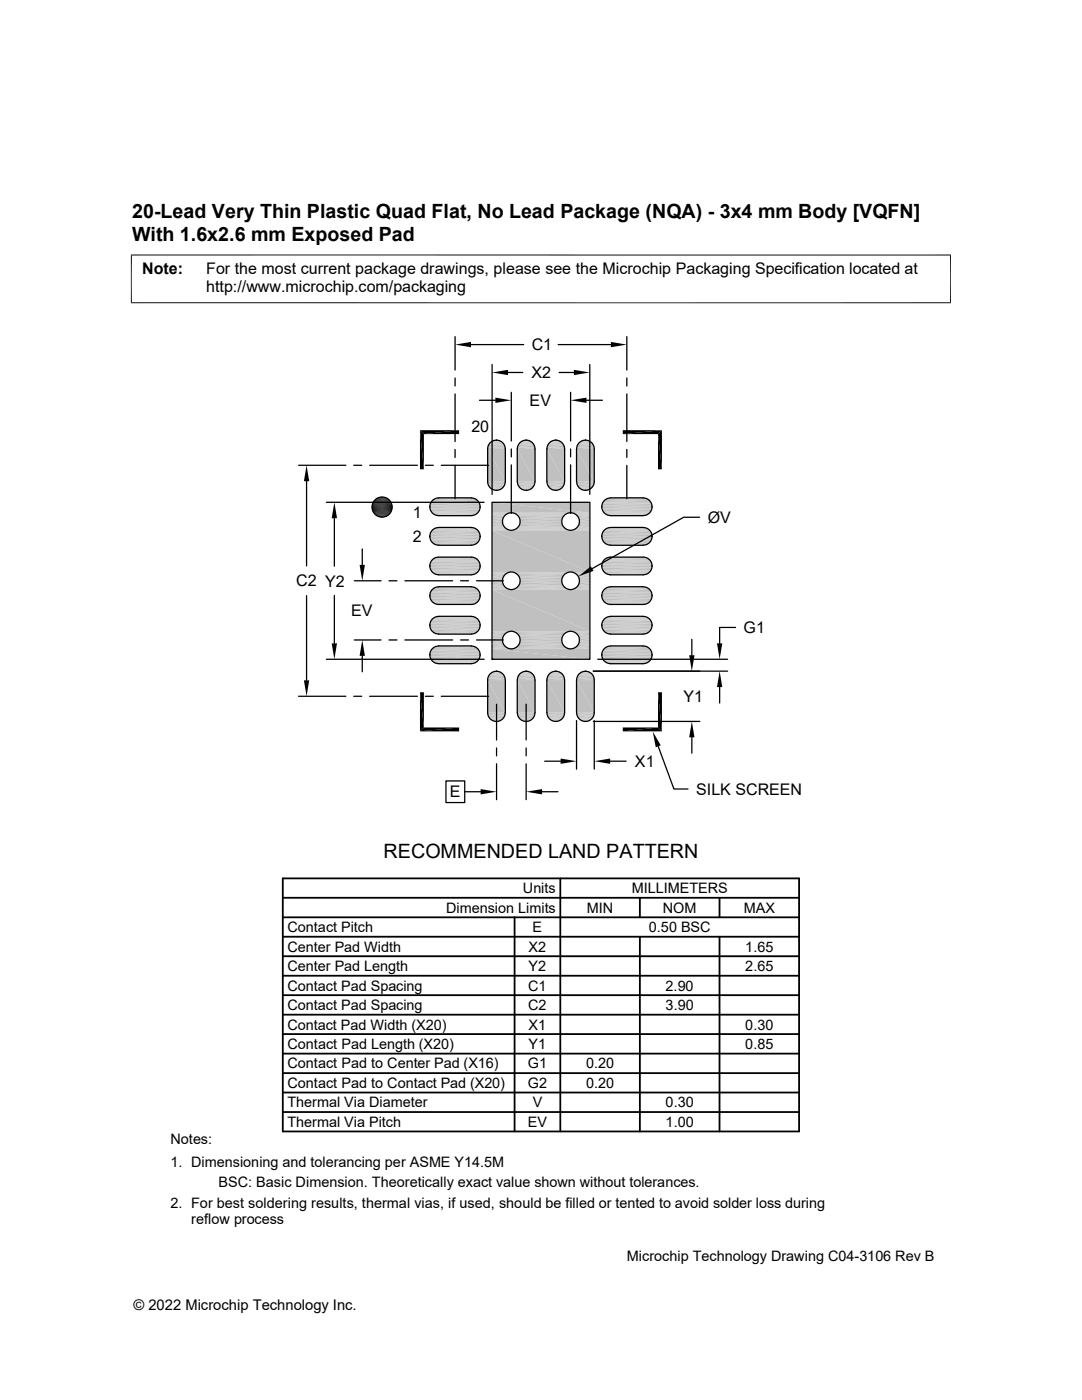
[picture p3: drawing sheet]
<svg xmlns="http://www.w3.org/2000/svg" width="216mm" height="279mm" viewBox="0 0 216 279" stroke-linecap="round" stroke-linejoin="round" font-family="sans-serif">
<g fill="#c0c0c0">
<path d="M98.2 100.2l19.5 2.1h-19.5z"/>
<path d="M98.2 100.2h19.5v2.1z"/>
</g>
<g fill="none" stroke="#c0c0c0" stroke-width=".2">
<path d="M98.2 102.4h3.7M98.2 102.4h3.3M98.2 102.6h3M98.2 105.6h3M98.2 105.7h3.3M98.2 105.8h3.7M102.2 105.8h11.5M102.2 102.4h11.5M102.5 102.4h10.9M102.5 105.7h10.9M102.8 105.6h10.3M102.8 102.6h10.3"/>
<path d="M114 105.8h3.7M114 102.4h3.7M114.3 105.7h3.4M114.3 102.4h3.4M114.6 105.6h3.1M114.6 102.6h3.1"/>
</g>
<path d="M98.2 102.8h2.8M98.2 105.4h2.8M103.1 102.8h9.7M103.1 105.4h9.7M114.9 102.8h2.8M114.9 105.4h2.8" fill="none" stroke="#c0c0c0" stroke-width=".21"/>
<path d="M98.2 103h2.5M98.2 105.2h2.5M103.3 105.2h9.2M103.3 103h9.2M115.2 103h2.5M115.2 105.2h2.5" fill="none" stroke="#c0c0c0" stroke-width=".25"/>
<path d="M98.2 103.3h2.3M98.2 104.9h2.3M103.5 103.3h8.9M103.5 104.9h8.9M115.4 103.3h2.3M115.4 104.9h2.3" fill="none" stroke="#c0c0c0" stroke-width=".3"/>
<path d="M98.2 103.6h2.2M98.2 103.9h2.1M98.2 104.6h2.2M103.7 104.6h8.5M103.7 103.6h8.5M103.8 103.9h8.3M115.5 104.6h2.2M115.5 103.6h2.2M115.6 103.9h2.1" fill="none" stroke="#c0c0c0" stroke-width=".32"/>
<path d="M98.2 104.2h2.1M103.8 104.2h8.3M115.6 104.2h2.1" fill="none" stroke="#c0c0c0" stroke-width=".34"/>
<g fill="#c0c0c0">
<path d="M98.2 105.9l19.5 8.3h-19.5z"/>
<path d="M98.2 105.9h19.5v8.3z"/>
</g>
<g fill="none" stroke="#c0c0c0" stroke-width=".2">
<path d="M98.2 114.2h3.7M98.2 114.3h3.3M98.2 114.4h3M98.2 117.4h3M98.2 117.6h3.3M98.2 117.6h3.7M102.2 117.6h11.5M102.2 114.2h11.5M102.5 114.3h10.9M102.5 117.6h10.9M102.8 117.4h10.3M102.8 114.4h10.3"/>
<path d="M114 117.6h3.7M114 114.2h3.7M114.3 117.6h3.4M114.3 114.3h3.4M114.6 117.4h3.1M114.6 114.4h3.1"/>
</g>
<path d="M98.2 114.6h2.8M98.2 117.2h2.8M103.1 114.6h9.7M103.1 117.2h9.7M114.9 114.6h2.8M114.9 117.2h2.8" fill="none" stroke="#c0c0c0" stroke-width=".23"/>
<path d="M98.2 114.9h2.5M98.2 117h2.5M103.3 117h9.2M103.3 114.9h9.2M115.2 114.9h2.5M115.2 117h2.5" fill="none" stroke="#c0c0c0" stroke-width=".25"/>
<path d="M98.2 115.1h2.3M98.2 116.7h2.3M103.5 115.1h8.9M103.5 116.7h8.9M115.4 115.1h2.3M115.4 116.7h2.3" fill="none" stroke="#c0c0c0" stroke-width=".3"/>
<path d="M98.2 115.4h2.2M98.2 115.7h2.1M98.2 116.1h2.1M98.2 116.4h2.2M103.7 116.4h8.5M103.7 115.4h8.5M103.8 116.1h8.3M103.8 115.7h8.3M115.5 116.4h2.2M115.5 115.4h2.2M115.6 116.1h2.1M115.6 115.7h2.1" fill="none" stroke="#c0c0c0" stroke-width=".32"/>
<g fill="#c0c0c0">
<path d="M98.2 117.7l19.5 8.3h-19.5z"/>
<path d="M98.2 117.7h19.5v8.3z"/>
</g>
<g fill="none" stroke="#c0c0c0" stroke-width=".2">
<path d="M98.2 126h3.7M98.2 126.1h3.3M98.2 126.2h3M98.2 129.2h3M98.2 129.4h3.3M98.2 129.5h3.7M102.2 129.5h11.5M102.2 126h11.5M102.5 126.1h10.9M102.5 129.4h10.9M102.8 129.2h10.3M102.8 126.2h10.3"/>
<path d="M114 129.5h3.7M114 126h3.7M114.3 129.4h3.4M114.3 126.1h3.4M114.6 129.2h3.1M114.6 126.2h3.1"/>
</g>
<path d="M98.2 126.4h2.8M98.2 129h2.8M103.1 126.4h9.7M103.1 129h9.7M114.9 126.4h2.8M114.9 129h2.8" fill="none" stroke="#c0c0c0" stroke-width=".21"/>
<path d="M98.2 126.7h2.5M98.2 128.8h2.5M103.3 128.8h9.2M103.3 126.7h9.2M115.2 126.7h2.5M115.2 128.8h2.5" fill="none" stroke="#c0c0c0" stroke-width=".25"/>
<path d="M98.2 126.9h2.3M98.2 128.5h2.3M103.5 126.9h8.9M103.5 128.5h8.9M115.4 126.9h2.3M115.4 128.5h2.3" fill="none" stroke="#c0c0c0" stroke-width=".3"/>
<path d="M98.2 127.2h2.2M98.2 127.9h2.1M98.2 128.2h2.2M103.7 128.2h8.5M103.7 127.2h8.5M103.8 127.9h8.3M115.5 128.2h2.2M115.5 127.2h2.2M115.6 127.9h2.1" fill="none" stroke="#c0c0c0" stroke-width=".32"/>
<path d="M98.2 127.6h2.1M103.8 127.6h8.3M115.6 127.6h2.1" fill="none" stroke="#c0c0c0" stroke-width=".34"/>
<g fill="#c0c0c0">
<path d="M98.2 129.5l19.5 2.1h-19.5z"/>
<path d="M98.2 129.5h19.5v2.1z"/>
<path d="M98.8 87.9h.6z"/>
<path d="M104.7 87.9h.6z"/>
<path d="M110.6 87.9h.6z"/>
<path d="M116.5 87.9h.6z"/>
<path d="M116.2 87.9h1.2z"/>
<path d="M116.5 87.9h.9z"/>
<path d="M110.3 87.9h1.2z"/>
<path d="M110.6 87.9h.9z"/>
<path d="M104.4 87.9h1.2z"/>
<path d="M104.7 87.9h.9z"/>
<path d="M98.5 87.9h1.2z"/>
<path d="M98.8 87.9h.9z"/>
<path d="M115.9 88.1l.3-.2 1.5 .2z"/>
<path d="M116.2 87.9h1.2l.3 .2z"/>
<path d="M110 88.1l.3-.2 1.5 .2z"/>
<path d="M110.3 87.9h1.2l.3 .2z"/>
<path d="M104.1 88.1l.3-.2 1.5 .2z"/>
<path d="M104.4 87.9h1.2l.3 .2z"/>
<path d="M98.2 88.1l.3-.2 1.4 .2z"/>
<path d="M98.5 87.9h1.2l.2 .2z"/>
</g>
<path d="M97.9 88.2h2.3M103.8 88.2h2.3M109.7 88.2h2.3M115.7 88.2h2.3" fill="none" stroke="#c0c0c0" stroke-width=".2"/>
<path d="M97.7 88.3h2.7M103.6 88.3h2.7M109.5 88.3h2.7M115.4 88.3h2.8" fill="none" stroke="#c0c0c0" stroke-width=".21"/>
<path d="M97.5 88.6h3.1M103.4 88.6h3.1M109.4 88.6h3M115.3 88.6h3" fill="none" stroke="#c0c0c0" stroke-width=".25"/>
<path d="M97.3 89.5h3.5M97.3 89.2h3.5M97.4 88.9h3.3M103.2 89.5h3.6M103.2 89.2h3.5M103.3 88.9h3.4M109.1 89.5h3.6M109.2 89.2h3.4M109.2 88.9h3.4M115 89.5h3.6M115.1 89.2h3.5M115.1 88.9h3.4" fill="none" stroke="#c0c0c0" stroke-width=".3"/>
<g fill="#c0c0c0">
<path d="M115 89.6l3.6 6.5h-3.6z"/>
<path d="M115 89.6h3.6v6.5z"/>
<path d="M109.1 89.6l3.6 6.5h-3.6z"/>
<path d="M109.1 89.6h3.6v6.5z"/>
<path d="M103.2 89.6l3.6 6.5h-3.6z"/>
<path d="M103.2 89.6h3.6v6.5z"/>
<path d="M97.3 89.6l3.5 6.5h-3.5z"/>
<path d="M97.3 89.6h3.5v6.5z"/>
</g>
<path d="M97.3 96.3h3.5M103.2 96.3h3.6M109.1 96.3h3.6M115 96.3h3.6" fill="none" stroke="#c0c0c0" stroke-width=".32"/>
<path d="M97.3 96.6h3.5M103.2 96.6h3.5M109.2 96.6h3.4M115.1 96.6h3.5" fill="none" stroke="#c0c0c0" stroke-width=".3"/>
<path d="M97.4 96.8h3.3M103.3 96.8h3.4M109.2 96.8h3.4M115.1 96.8h3.4" fill="none" stroke="#c0c0c0" stroke-width=".28"/>
<path d="M97.5 97.1h3.1M103.4 97.1h3.1M109.4 97.1h3M115.3 97.1h3" fill="none" stroke="#c0c0c0" stroke-width=".25"/>
<path d="M97.7 97.4h2.7M103.6 97.4h2.7M109.5 97.4h2.7M115.4 97.4h2.8" fill="none" stroke="#c0c0c0" stroke-width=".23"/>
<path d="M97.9 97.6h2.3M103.8 97.6h2.3M109.7 97.6h2.3M115.7 97.6h2.3" fill="none" stroke="#c0c0c0" stroke-width=".2"/>
<g fill="#c0c0c0">
<path d="M115.9 97.6l1.5 .2h-1.2z"/>
<path d="M115.9 97.6h1.8l-.3 .2z"/>
<path d="M110 97.6l1.5 .2h-1.2z"/>
<path d="M110 97.6h1.8l-.3 .2z"/>
<path d="M104.1 97.6l1.5 .2h-1.2z"/>
<path d="M104.1 97.6h1.8l-.3 .2z"/>
<path d="M98.2 97.6l1.5 .2h-1.2z"/>
<path d="M98.2 97.6h1.7l-.2 .2z"/>
<path d="M98.8 97.9h.6z"/>
<path d="M104.7 97.9h.6z"/>
<path d="M110.6 97.9h.6z"/>
<path d="M116.5 97.9h.6z"/>
<path d="M116.2 97.8l.9 .1z"/>
<path d="M116.2 97.8h1.2z"/>
<path d="M110.3 97.8l.9 .1z"/>
<path d="M110.3 97.8h1.2z"/>
<path d="M104.4 97.8l.9 .1z"/>
<path d="M104.4 97.8h1.2z"/>
<path d="M98.5 97.8l.9 .1z"/>
<path d="M98.5 97.8h1.2z"/>
</g>
<g fill="none" stroke="#c0c0c0" stroke-width=".2">
<path d="M86.4 99.7h8.8M86.7 99.5h8.2M86.9 99.4h7.7M87.2 99.4h7.1M120.7 99.7h8.8M120.9 99.5h8.3M121.2 99.4h7.7M121.5 99.4h7.2M86.4 102.6h8.8M86.4 108.5h8.8M86.4 114.4h8.8M86.4 105.6h8.8"/>
<path d="M86.4 111.5h8.8M86.4 117.4h8.8M86.7 105.4h8.2M86.7 111.4h8.2M86.7 117.3h8.2M86.7 102.7h8.2M86.7 108.6h8.2M86.7 114.6h8.2M86.9 105.3h7.7M86.9 111.3h7.7M86.9 117.2h7.7M86.9 102.8h7.7"/>
<path d="M86.9 108.8h7.7M86.9 114.7h7.7M87.2 102.9h7.1M87.2 108.8h7.1M87.2 114.7h7.1M87.2 105.3h7.1M87.2 111.2h7.1M87.2 117.1h7.1M120.7 102.6h8.8M120.7 108.5h8.8M120.7 114.4h8.8M120.7 105.6h8.8"/>
<path d="M120.7 111.5h8.8M120.7 117.4h8.8M120.9 105.4h8.3M120.9 111.4h8.3M120.9 117.3h8.3M120.9 102.7h8.3M120.9 108.6h8.3M120.9 114.6h8.3M121.2 105.3h7.7M121.2 111.3h7.7M121.2 117.2h7.7M121.2 102.8h7.7"/>
<path d="M121.2 108.8h7.7M121.2 114.7h7.7M121.5 105.3h7.2M121.5 111.2h7.2M121.5 117.1h7.2M121.5 102.9h7.2M121.5 108.8h7.2M121.5 114.7h7.2M86.4 120.3h8.8M86.4 126.2h8.8M86.4 132.1h8.8M86.4 123.3h8.8"/>
<path d="M86.4 129.2h8.8M86.7 123.2h8.2M86.7 129.1h8.2M86.7 120.5h8.2M86.7 126.4h8.2M86.7 132.3h8.2M86.9 123.1h7.7M86.9 129h7.7M86.9 120.6h7.7M86.9 126.5h7.7M86.9 132.4h7.7M87.2 120.6h7.1"/>
<path d="M87.2 126.5h7.1M87.2 132.5h7.1M87.2 123h7.1M87.2 128.9h7.1M120.7 120.3h8.8M120.7 126.2h8.8M120.7 132.1h8.8M120.7 123.3h8.8M120.7 129.2h8.8M120.9 123.2h8.3M120.9 129.1h8.3M120.9 120.5h8.3"/>
<path d="M120.9 126.4h8.3M120.9 132.3h8.3M121.2 123.1h7.7M121.2 129h7.7M121.2 120.6h7.7M121.2 126.5h7.7M121.2 132.4h7.7M121.5 123h7.2M121.5 128.9h7.2M121.5 120.6h7.2M121.5 126.5h7.2M121.5 132.5h7.2"/>
</g>
<g fill="none" stroke="#c0c0c0" stroke-width=".21">
<path d="M86.2 99.9h9.2M120.5 99.9h9.2M86.2 102.4h9.2M86.2 108.3h9.2M86.2 105.8h9.2M120.5 102.4h9.2M120.5 108.3h9.2M120.5 105.8h9.2M86.2 126h9.2M86.2 131.9h9.2M86.2 123.5h9.2M86.2 129.4h9.2"/>
<path d="M120.5 126h9.2M120.5 131.9h9.2M120.5 123.5h9.2M120.5 129.4h9.2"/>
</g>
<g fill="none" stroke="#c0c0c0" stroke-width=".25">
<path d="M86 100.1h9.6M86 106h9.6M86 117.9h9.6M86 102.2h9.6M86 108.1h9.6M86 114h9.6M120.3 100.1h9.6M120.3 106h9.6M120.3 117.9h9.6M120.3 102.2h9.6M120.3 108.1h9.6M120.3 114h9.6"/>
<path d="M86 123.8h9.6M86 129.7h9.6M86 125.8h9.6M86 131.7h9.6M120.3 123.8h9.6M120.3 129.7h9.6M120.3 125.8h9.6M120.3 131.7h9.6"/>
</g>
<g fill="none" stroke="#c0c0c0" stroke-width=".28">
<path d="M85.9 107.8h9.8M85.9 113.7h9.8M85.9 100.4h9.8M85.9 106.3h9.8M85.9 118.1h9.8M120.2 107.8h9.8M120.2 113.7h9.8M120.2 100.4h9.8M120.2 106.3h9.8M120.2 118.1h9.8M85.9 125.5h9.8M85.9 131.4h9.8"/>
<path d="M85.9 124h9.8M120.2 125.5h9.8M120.2 131.4h9.8M120.2 124h9.8"/>
</g>
<g fill="none" stroke="#c0c0c0" stroke-width=".3">
<path d="M85.8 106.9h10M85.8 112.8h10M85.8 101.3h10M85.8 119h10M85.8 101.6h10M85.8 107.5h10M85.8 113.4h10M85.8 119.3h10M85.8 100.7h10M85.8 112.5h10M85.8 118.4h10M85.9 101.9h9.8"/>
<path d="M85.9 119.6h9.8M85.9 112.2h9.8M120.1 106.9h10M120.1 112.8h10M120.1 101.3h10M120.1 119h10M120.1 100.7h10M120.1 112.5h10M120.1 118.4h10M120.1 101.6h10M120.1 107.5h10M120.1 113.4h10"/>
<path d="M120.1 119.3h10M120.2 101.9h9.8M120.2 119.6h9.8M120.2 112.2h9.8M85.8 130.5h10M85.8 124.9h10M85.8 131.1h10M85.8 124.3h10M85.8 130.2h10M85.9 129.9h9.8M120.1 130.5h10M120.1 124.9h10"/>
<path d="M120.1 124.3h10M120.1 130.2h10M120.1 131.1h10M120.2 129.9h9.8"/>
</g>
<g fill="none" stroke="#c0c0c0" stroke-width=".32">
<path d="M85.8 101h10M85.8 118.7h10M85.8 107.2h10M85.8 113.1h10M85.8 106.6h10M120.1 101h10M120.1 118.7h10M120.1 107.2h10M120.1 113.1h10M120.1 106.6h10M85.8 124.6h10M85.8 130.8h10"/>
<path d="M85.8 125.2h10M120.1 124.6h10M120.1 130.8h10M120.1 125.2h10"/>
</g>
<path d="M86 111.9h9.6M86 119.9h9.6M86.2 114.2h9.2M86.2 111.7h9.2M86.2 117.6h9.2M120.3 111.9h9.6M120.3 119.9h9.6M120.5 114.2h9.2M120.5 111.7h9.2M120.5 117.6h9.2M86.2 120.1h9.2M120.5 120.1h9.2" fill="none" stroke="#c0c0c0" stroke-width=".23"/>
<g fill="#c0c0c0">
<path d="M98.8 134h.6z"/>
<path d="M104.7 134h.6z"/>
<path d="M110.6 134h.6z"/>
<path d="M116.5 134h.6z"/>
<path d="M116.2 134h1.2z"/>
<path d="M116.5 134h.9z"/>
<path d="M110.3 134h1.2z"/>
<path d="M110.6 134h.9z"/>
<path d="M104.4 134h1.2z"/>
<path d="M104.7 134h.9z"/>
<path d="M98.5 134h1.2z"/>
<path d="M98.8 134h.9z"/>
<path d="M115.9 134.2l.3-.2 1.5 .2z"/>
<path d="M116.2 134h1.2l.3 .2z"/>
<path d="M110 134.2l.3-.2 1.5 .2z"/>
<path d="M110.3 134h1.2l.3 .2z"/>
<path d="M104.1 134.2l.3-.2 1.5 .2z"/>
<path d="M104.4 134h1.2l.3 .2z"/>
<path d="M98.2 134.2l.3-.2 1.4 .2z"/>
<path d="M98.5 134h1.2l.2 .2z"/>
</g>
<path d="M97.9 134.3h2.3M103.8 134.3h2.3M109.7 134.3h2.3M115.7 134.3h2.3" fill="none" stroke="#c0c0c0" stroke-width=".2"/>
<path d="M97.7 134.5h2.7M103.6 134.5h2.7M109.5 134.5h2.7M115.4 134.5h2.8" fill="none" stroke="#c0c0c0" stroke-width=".23"/>
<path d="M97.5 134.7h3.1M103.4 134.7h3.1M109.4 134.7h3M115.3 134.7h3" fill="none" stroke="#c0c0c0" stroke-width=".25"/>
<path d="M97.4 135h3.3M103.3 135h3.4M109.2 135h3.4M115.1 135h3.4" fill="none" stroke="#c0c0c0" stroke-width=".28"/>
<path d="M97.3 135.3h3.5M103.2 135.3h3.5M109.2 135.3h3.4M115.1 135.3h3.5" fill="none" stroke="#c0c0c0" stroke-width=".3"/>
<path d="M97.3 135.6h3.5M103.2 135.6h3.6M109.1 135.6h3.6M115 135.6h3.6" fill="none" stroke="#c0c0c0" stroke-width=".32"/>
<g fill="#c0c0c0">
<path d="M115 135.7l3.6 6.5h-3.6z"/>
<path d="M115 135.7h3.6v6.5z"/>
<path d="M109.1 135.7l3.6 6.5h-3.6z"/>
<path d="M109.1 135.7h3.6v6.5z"/>
<path d="M103.2 135.7l3.6 6.5h-3.6z"/>
<path d="M103.2 135.7h3.6v6.5z"/>
<path d="M97.3 135.7l3.5 6.5h-3.5z"/>
<path d="M97.3 135.7h3.5v6.5z"/>
</g>
<path d="M97.3 142.4h3.5M97.3 142.7h3.5M97.4 143h3.3M103.2 142.4h3.6M103.2 142.7h3.5M103.3 143h3.4M109.1 142.4h3.6M109.2 142.7h3.4M109.2 143h3.4M115 142.4h3.6M115.1 142.7h3.5M115.1 143h3.4" fill="none" stroke="#c0c0c0" stroke-width=".3"/>
<path d="M97.5 143.2h3.1M103.4 143.2h3.1M109.4 143.2h3M115.3 143.2h3" fill="none" stroke="#c0c0c0" stroke-width=".25"/>
<path d="M97.7 143.5h2.7M103.6 143.5h2.7M109.5 143.5h2.7M115.4 143.5h2.8" fill="none" stroke="#c0c0c0" stroke-width=".21"/>
<path d="M97.9 143.7h2.3M103.8 143.7h2.3M109.7 143.7h2.3M115.7 143.7h2.3" fill="none" stroke="#c0c0c0" stroke-width=".2"/>
<g fill="#c0c0c0">
<path d="M115.9 143.7l1.5 .2h-1.2z"/>
<path d="M115.9 143.7h1.8l-.3 .2z"/>
<path d="M110 143.7l1.5 .2h-1.2z"/>
<path d="M110 143.7h1.8l-.3 .2z"/>
<path d="M104.1 143.7l1.5 .2h-1.2z"/>
<path d="M104.1 143.7h1.8l-.3 .2z"/>
<path d="M98.2 143.7l1.5 .2h-1.2z"/>
<path d="M98.2 143.7h1.7l-.2 .2z"/>
<path d="M98.8 144h.6z"/>
<path d="M104.7 144h.6z"/>
<path d="M110.6 144h.6z"/>
<path d="M116.5 144h.6z"/>
<path d="M116.2 143.9l.9 .1z"/>
<path d="M116.2 143.9h1.2z"/>
<path d="M110.3 143.9l.9 .1z"/>
<path d="M110.3 143.9h1.2z"/>
<path d="M104.4 143.9l.9 .1z"/>
<path d="M104.4 143.9h1.2z"/>
<path d="M98.5 143.9l.9 .1z"/>
<path d="M98.5 143.9h1.2z"/>
</g>
<g fill="none" stroke="#000" stroke-width=".25">
<path d="M90.8 67.2v6.7M90.8 75.4v1.6M90.8 78.6v9.5M94 68.8h10.5M95.7 79.9h3.1M98.2 72.7v26M101.4 74.3h2.9M102 78.3v9.7M111.4 68.8h10.5M111.6 74.3h2.9M113.9 78.3v9.7M117 79.9h3.2"/>
<path d="M117.7 72.7v26M125.1 67.2v6.7M125.1 75.4v1.6M125.1 78.6v9.5M59.6 92.9h9.4M61.2 96v16.9M70.6 92.9h1.6M73.8 92.9h9.5M84.9 92.9h1.6M86.3 99.9l.4-.3 .8-.2h6.5a1.76 1.76 0 0 1 1.8 1.7 1.76 1.76 0 0 1-1.8 1.8h-6.5a1.78 1.78 0 0 1-1.6-1.1 1.78 1.78 0 0 1 .4-1.9zM88.1 92.9h9.4M90.8 89.7v1.6"/>
<path d="M90.8 92.9v6.6M97.8 88.3a1.76 1.76 0 0 1 1.9-.3 1.76 1.76 0 0 1 1.1 1.6v6.5a1.77 1.77 0 0 1-1.7 1.8 1.77 1.77 0 0 1-1.8-1.8v-6.5l.1-.6zM99.1 97.9h.1M99.1 87.8h.1M102 89.6v1.6M102 92.8v9.7M103.7 88.3a1.76 1.76 0 0 1 2-.3 1.76 1.76 0 0 1 1 1.6l.1 6.5a1.78 1.78 0 0 1-1.8 1.8 1.78 1.78 0 0 1-1.8-1.8v-6.5l.1-.6zM105 97.9h.1M105 87.8h.1M109.1 89.6v6.5M109.1 96.1a1.73 1.73 0 0 0 1.8 1.8M110.9 97.9h.1"/>
<path d="M110.9 87.8h.1M112.6 96.1a1.73 1.73 0 0 1-1.7 1.8M112.6 89.6a1.76 1.76 0 0 0-1.7-1.8 1.76 1.76 0 0 0-1.8 1.8M112.7 89.6v6.5M113.9 89.6v1.6M113.9 92.8v9.7M115 89.6v6.5M115.1 96.1a1.73 1.73 0 0 0 1.7 1.8M115.1 89.6a1.76 1.76 0 0 1 1.7-1.8 1.76 1.76 0 0 1 1.8 1.8v6.5a1.73 1.73 0 0 1-1.8 1.8M116.8 97.9h.1M116.8 87.8h.1M125.1 89.7v1.6"/>
<path d="M125.1 92.9v6.6M61.2 118.9v16.9M65.1 100.2h31.5M66.7 103.4v9.6M66.7 118.8v9.6M70.7 115.9h5.3M72.3 109.6v3.1M77.6 115.9h1.6M80.8 115.9h9.5M85.8 112.9a1.73 1.73 0 0 0 1.7 1.8M85.8 118.9h.1M85.8 112.9h.1"/>
<path d="M85.8 107h.1M85.8 101.1h.1M85.8 112.9a1.73 1.73 0 0 1 1.7-1.7h6.5a1.76 1.76 0 0 1 1.8 1.7 1.76 1.76 0 0 1-1.8 1.8M87.5 117.1h6.5M87.5 105.3h6.5M87.5 117.1a1.73 1.73 0 0 0-1.7 1.8M87.5 105.3a1.73 1.73 0 0 0-1.7 1.7M87.5 114.7h6.5M91.9 115.9h1.6M94 117.1a1.76 1.76 0 0 1 1.8 1.8 1.76 1.76 0 0 1-1.8 1.7h-6.5a1.73 1.73 0 0 1-1.7-1.7M94 105.3a1.76 1.76 0 0 1 1.8 1.7 1.76 1.76 0 0 1-1.8 1.8h-6.5a1.77 1.77 0 0 1-1.7-1.8M95.1 115.9h5.3"/>
<path d="M95.8 118.9h.1M95.8 112.9h.1M95.8 107h.1M95.8 101.1h.1M98.2 100.2h19.5v31.4h-19.5zM120.1 118.9h.1M120.1 112.9h.1M120.1 107h.1M120.1 101.1h.1M120.1 112.9a1.73 1.73 0 0 1 1.7-1.7h6.6a1.73 1.73 0 0 1 1.7 1.7M120.1 118.9a1.73 1.73 0 0 0 1.7 1.7h6.6a1.73 1.73 0 0 0 1.7-1.7M120.1 112.9a1.73 1.73 0 0 0 1.7 1.8"/>
<path d="M120.1 101.1a1.77 1.77 0 0 0 1.7 1.8h6.6a1.73 1.73 0 0 0 1.7-1.8M121.8 117.1a1.73 1.73 0 0 0-1.7 1.8M121.8 105.3a1.73 1.73 0 0 0-1.7 1.7M121.8 117.1h6.6M121.8 105.3h6.6M121.8 114.7h6.6M128.4 117.1a1.73 1.73 0 0 1 1.7 1.8M128.4 105.3a1.73 1.73 0 0 1 1.7 1.7M130.1 112.9a1.73 1.73 0 0 1-1.7 1.8M130.1 107a1.73 1.73 0 0 1-1.7 1.8h-6.6a1.77 1.77 0 0 1-1.7-1.8M130.1 101.1a1.77 1.77 0 0 0-1.7-1.7h-6.6a1.73 1.73 0 0 0-1.7 1.7M130.1 118.9h.1"/>
<path d="M130.1 112.9h.1M130.1 107h.1M130.1 101.1h.1M139.6 103.2h-3.2l-18.2 10.3M59.6 139h9.4M65.1 131.6h31.5M70.6 139h1.6M70.7 127.7h5.3M72.3 130.9v3.2M73.8 139h9.5M77.6 127.7h1.6M80.8 127.7h9.5"/>
<path d="M84.9 139h1.6M85.8 130.7h.1M85.8 124.8h.1M86.3 129.4l.4-.3 .8-.2h6.5a1.76 1.76 0 0 1 1.8 1.8 1.76 1.76 0 0 1-1.8 1.7l-6.5 .1a1.78 1.78 0 0 1-1.6-1.1 1.78 1.78 0 0 1 .4-2zM86.3 123.5l.4-.3 .8-.2h6.5a1.76 1.76 0 0 1 1.8 1.8 1.76 1.76 0 0 1-1.8 1.7l-6.5 .1a1.78 1.78 0 0 1-1.6-1.1 1.78 1.78 0 0 1 .4-2zM88.1 139h9.4M91.9 127.7h1.6M95.1 127.7h5.3M95.8 130.7h.1M95.8 124.8h.1M97.8 134.5a1.78 1.78 0 0 1 1.9-.4 1.78 1.78 0 0 1 1.1 1.6v6.5a1.76 1.76 0 0 1-1.7 1.8 1.76 1.76 0 0 1-1.8-1.8v-6.5l.1-.5zM98.2 131.6h.1"/>
<path d="M99.1 133.9h.1M103.7 134.5a1.78 1.78 0 0 1 2-.4 1.78 1.78 0 0 1 1.1 1.6l-.1 6.5a1.76 1.76 0 0 1-1.7 1.8 1.76 1.76 0 0 1-1.8-1.8v-6.5l.2-.8zM105 133.9h.1M109.1 135.7v6.5M110.9 134a1.73 1.73 0 0 0-1.8 1.7M110.9 133.9h.1M110.9 134a1.73 1.73 0 0 1 1.7 1.7M112.7 135.7v6.5M115 135.7v6.5M116.8 134a1.73 1.73 0 0 1 1.8 1.7v6.5a1.76 1.76 0 0 1-1.8 1.8 1.76 1.76 0 0 1-1.7-1.8M116.8 134a1.73 1.73 0 0 0-1.7 1.7M116.8 133.9h.1"/>
<path d="M118.4 133.9h26.8M119.3 131.6h25.9M120.1 130.7h.1M120.1 124.8h.1M120.1 130.7a1.73 1.73 0 0 1 1.7-1.8h6.6a1.77 1.77 0 0 1 1.7 1.8M120.1 124.8a1.73 1.73 0 0 1 1.7-1.8h6.6a1.77 1.77 0 0 1 1.7 1.8M120.1 130.7a1.77 1.77 0 0 0 1.7 1.8l6.6-.1a1.73 1.73 0 0 0 1.7-1.7M130.1 124.8a1.73 1.73 0 0 1-1.7 1.7l-6.6 .1a1.77 1.77 0 0 1-1.7-1.8M130.1 130.7h.1M130.1 124.8h.1M138 127.6v3.2M143.6 137.1v3.2"/>
<path d="M146.8 125.2h-3.2v3.2M89 155.9h3.7v4.3h-3.7zM92.7 158h3.2M99.1 144h.1M99.1 140.5v7.2M99.1 149.3v1.6M99.1 152.4v7.2M105 144h.1M105 140.5v7.2M105 149.3v1.6M105 152.4v7.2M108.2 158h3.1"/>
<path d="M108.7 151.9h3.2M110.9 144h.1M112.6 142.2a1.76 1.76 0 0 1-1.7 1.8 1.76 1.76 0 0 1-1.8-1.8M115 143.8v9.7M116.8 144h.1M118.4 144h21.2M118.6 143.8v9.7M121.8 151.9h3.1M131.3 148.9l3.2 8.6h2.8M138 147.2v3.1"/>
<circle cx="76.2" cy="101.2" r="2.01"/>
<circle cx="102" cy="115.9" r="1.75"/>
<circle cx="102" cy="104.1" r="1.75"/>
<circle cx="113.9" cy="115.9" r="1.75"/>
<circle cx="113.9" cy="104.1" r="1.75"/>
<circle cx="102" cy="127.7" r="1.75"/>
<circle cx="113.9" cy="127.7" r="1.75"/>
</g>
<g fill="none" stroke="#000" stroke-width=".36">
<path d="M56.4 179.2h103M56.4 175.3h103v50.5h-103zM111.8 175.3v50.5M127.7 179.2v3.9M143.6 179.2v3.9M56.4 183.1h103M56.4 190.8h103M56.4 186.9h103M56.4 194.7h103M56.4 198.6h103M102.7 183.1v42.7M127.7 186.9v38.9"/>
<path d="M143.6 186.9v38.9M56.4 202.5h103M56.4 206.4h103M56.4 218h103M56.4 210.3h103M56.4 214.2h103M56.4 221.9h103"/>
</g>
<g fill="#000">
<path d="M90.8 68.8l3.2-.6v1.1zM98.8 79.4l3.2 .5-3.2 .5zM98.2 74.3l3.2-.5v1.1zM114.5 73.8l3.2 .5-3.2 .6zM113.9 79.9l3.1-.5v1zM121.9 68.2l3.2 .6-3.2 .5zM61.2 92.9l.5 3.1h-1.1zM75.4 99.4h1.8zM75.4 99.4h1.7zM75.6 99.3l1.5 .1zM75.6 99.3h1.3zM75.8 99.2l1.1 .1z"/>
<path d="M75.8 99.2h.9zM75.9 99.2h.8zM75.9 99.2h.6zM83.8 85.9l.8 7.8h-.8zM83.8 85.9l.8 .7v7.1zM84.6 86.6l7-.7v.7zM83.8 85.9h7.8l-7 .7zM124.3 85.9h7.8l-7.8 .7zM124.3 86.6l7.8-.7-.8 .7zM131.3 86.6l.8 7.1h-.8zM131.3 86.6l.8-.7v7.8zM66.7 100.2l.5 3.2h-1z"/>
<path d="M71.8 112.7h1l-.5 3.2zM75.2 103l1.9 .1zM75.4 103.1h1.5zM75.4 103.1h1.7zM75.6 103.1l1.1 .1zM75.6 103.1h1.3zM75.8 103.2h.7zM75.8 103.2h.9zM75.9 103.2h.6zM115.4 115l2.5-2 .5 .9zM60.6 135.8h1.1l-.5 3.2zM66.2 128.4h1l-.5 3.2z"/>
<path d="M72.3 127.7l.5 3.2h-1zM137.5 130.8h1.1l-.6 3.1zM143.6 133.9l.5 3.2h-1zM143.1 128.4h1l-.5 3.2zM83.8 138.2l.8 7-.8 .8zM83.8 138.2h.8v7zM83.8 146l7.8-.8v.8zM84.6 145.2h7l-7.8 .8zM95.9 157.5l3.2 .5-3.2 .5zM105 158l3.2-.5v1zM111.9 151.4l3.1 .5-3.1 .5zM118.6 151.9l3.2-.5v1z"/>
<path d="M124.3 145.2h7l-7 .8zM124.3 146l7-.8 .8 .8zM130.2 146l1.6 2.8-.9 .3zM131.3 138.2l.8 7.8-.8-.8zM131.3 138.2h.8v7.8zM138 144l.6 3.2h-1.1z"/>
</g>
<g fill="none" stroke="#000" stroke-width=".2">
<path d="M26.1 50.9h163.7M26.2 50.8v9.7M189.7 50.8v9.7M26.1 60.4h163.7M74.6 99.9h3.2M74.8 99.7h2.9M74.9 99.6h2.7M75.1 99.5h2.3M75.2 99.4h2M74.2 100.9h4.1M74.2 101.1h4.1M74.2 101.3h4.1"/>
<path d="M74.2 101.5h4.1M74.3 101.7h3.9M74.3 100.7h3.9M74.3 100.5h3.9M74.3 101.9h3.9M74.4 102h3.7M74.4 100.4h3.7M74.4 102.2h3.6M74.4 100.2h3.6M74.5 100h3.5M74.5 102.4h3.5M74.6 102.5h3.2"/>
<path d="M74.8 102.7h2.9M74.9 102.8h2.7M75.1 102.9h2.3M75.2 103h2"/>
</g>
<g font-size="3.9">
<text x="26.4" y="43.5">20-Lead Very Thin Plastic Quad Flat, No Lead Package (NQA) - 3x4 mm Body [VQFN]</text>
<text x="26.4" y="48.1">With 1.6x2.6 mm Exposed Pad</text>
<text x="76.5" y="171.2">RECOMMENDED LAND PATTERN</text>
</g>
<g font-size="3.2">
<text x="28.4" y="54.7">Note:</text>
<text x="41.1" y="58.3">http://www.microchip.com/packaging</text>
<text x="41.1" y="54.7">For the most current package drawings, please see the Microchip Packaging Specification located at</text>
<text x="106.1" y="69.9">C1</text>
<text x="106.1" y="75.5">X2</text>
<text x="105.7" y="81">EV</text>
<text x="94.1" y="86.2">20</text>
<text x="82.4" y="103.3">1</text>
<text x="141.2" y="104.3">ØV</text>
<text x="82.4" y="108.2">2</text>
<text x="59.1" y="117">C2 Y2</text>
<text x="70" y="123">EV</text>
<text x="148.4" y="126.3">G1</text>
<text x="136.4" y="140.1">Y1</text>
<text x="126.7" y="153.1">X1</text>
<text x="89.7" y="159.2">E</text>
<text x="138.9" y="158.6">SILK SCREEN</text>
</g>
<g font-size="2.9">
<text x="104.3" y="178.3">Units</text>
<text x="126" y="178.3">MILLIMETERS</text>
<text x="89" y="182.2">Dimension Limits</text>
<text x="117.1" y="182.2">MIN</text>
<text x="132.3" y="182.2">NOM</text>
<text x="148.4" y="182.2">MAX</text>
<text x="57.3" y="189.9">Center Pad Width</text>
<text x="57.3" y="186">Contact Pitch</text>
<text x="105.5" y="189.9">X2</text>
<text x="106.3" y="186">E</text>
<text x="129.5" y="186">0.50 BSC</text>
<text x="148.7" y="189.9">1.65</text>
<text x="57.3" y="193.8">Center Pad Length</text>
<text x="57.3" y="197.7">Contact Pad Spacing</text>
<text x="105.4" y="197.7">C1</text>
<text x="105.5" y="193.8">Y2</text>
<text x="132.8" y="197.7">2.90</text>
<text x="148.7" y="193.8">2.65</text>
<text x="57.3" y="201.6">Contact Pad Spacing</text>
<text x="105.4" y="201.6">C2</text>
<text x="132.8" y="201.6">3.90</text>
<text x="57.3" y="209.4">Contact Pad Length (X20)</text>
<text x="57.3" y="205.5">Contact Pad Width (X20)</text>
<text x="105.5" y="209.4">Y1</text>
<text x="105.5" y="205.5">X1</text>
<text x="148.7" y="209.4">0.85</text>
<text x="148.7" y="205.5">0.30</text>
<text x="57.3" y="213.2">Contact Pad to Center Pad (X16)</text>
<text x="105.3" y="213.2">G1</text>
<text x="116.9" y="213.2">0.20</text>
<text x="57.3" y="217.1">Contact Pad to Contact Pad (X20)</text>
<text x="57.3" y="221">Thermal Via Diameter</text>
<text x="105.3" y="217.1">G2</text>
<text x="106.3" y="221">V</text>
<text x="116.9" y="217.1">0.20</text>
<text x="132.8" y="221">0.30</text>
<text x="57.3" y="224.9">Thermal Via Pitch</text>
<text x="105.3" y="224.9">EV</text>
<text x="132.8" y="224.9">1.00</text>
<text x="34" y="228.3">Notes:</text>
<text x="34" y="232.9">1. Dimensioning and tolerancing per ASME Y14.5M</text>
<text x="43.6" y="237">BSC: Basic Dimension. Theoretically exact value shown without tolerances.</text>
<text x="34" y="241">2. For best soldering results, thermal vias, if used, should be filled or tented to avoid solder loss during</text>
<text x="38.1" y="244.3">reflow process</text>
<text x="125.1" y="251.7">Microchip Technology Drawing C04-3106 Rev B</text>
<text x="26.6" y="261.3">© 2022 Microchip Technology Inc.</text>
</g>
</svg>
